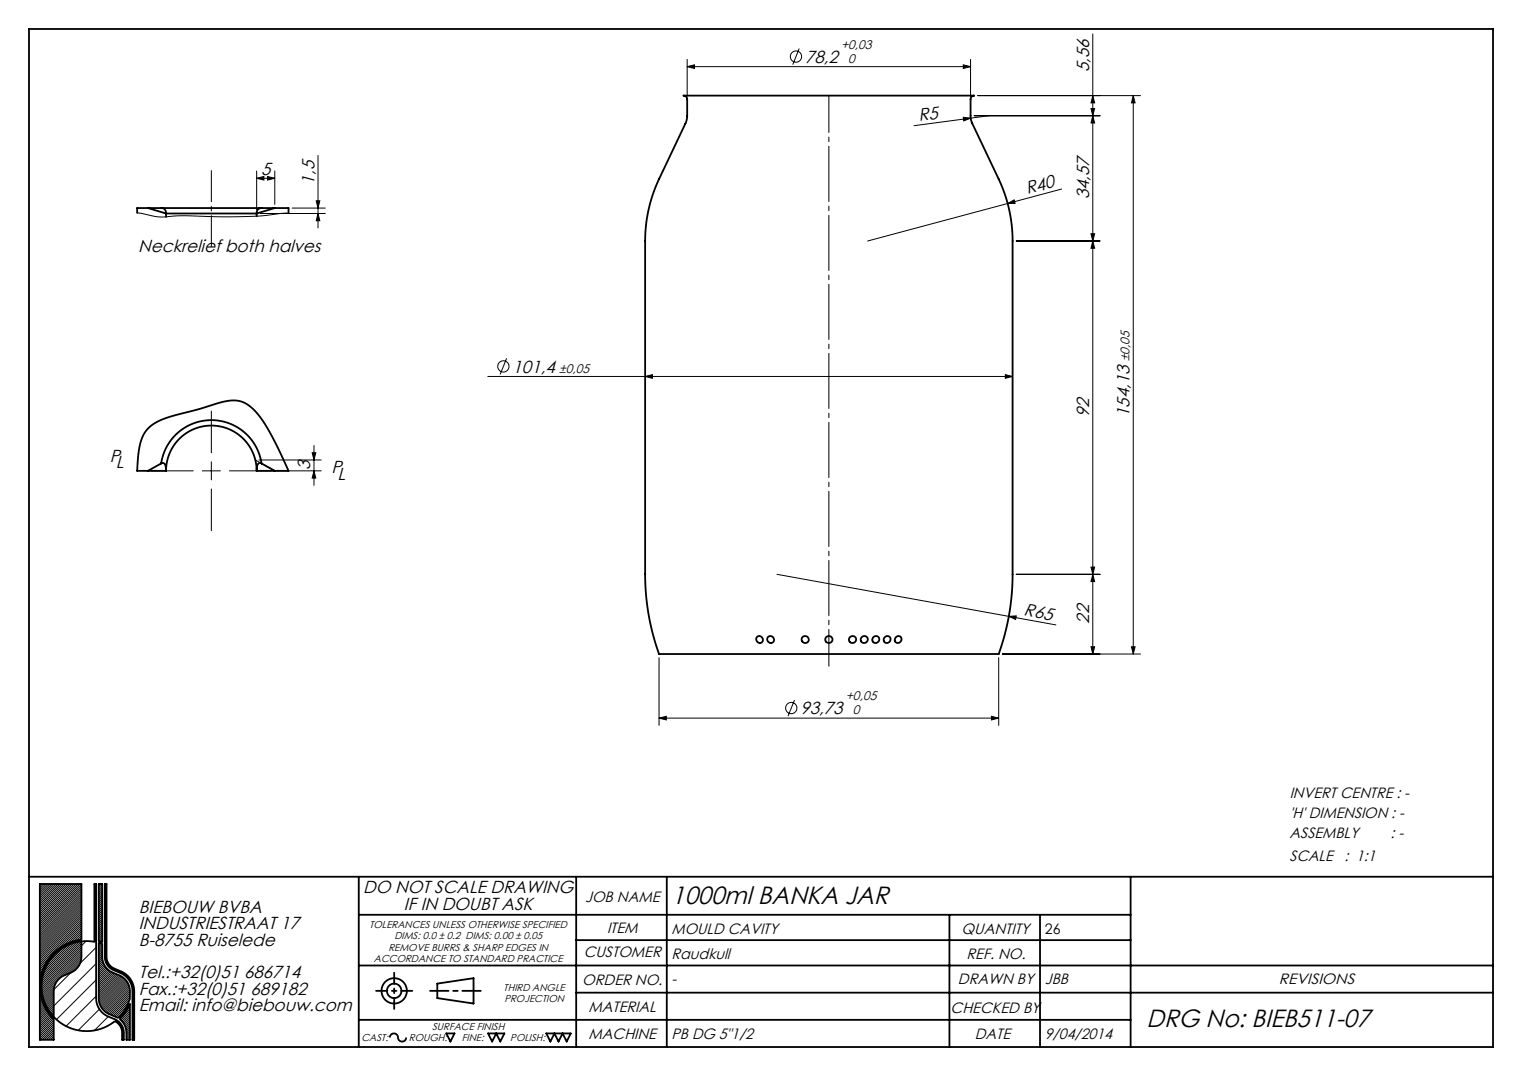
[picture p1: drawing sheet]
<svg xmlns="http://www.w3.org/2000/svg" width="420mm" height="297mm" viewBox="0 0 420 297" stroke-linecap="round" stroke-linejoin="round" font-family="sans-serif">
<g fill="none" stroke="#000" stroke-width=".5">
<path d="M8 8h404v281h-404zM188.6 26.4h80.2l-.6 .2-.4 .7v4.9l.2 1.1 7.6 16.1a40 40 0 0 1 3.8 17.1v92a60.3 60.3 0 0 1-4 22h-93.4a59.8 59.8 0 0 1-4-22v-92a40 40 0 0 1 3.9-17.1l7.5-16.1 .2-1.1v-4.9l-.3-.7zM40.8 57.4l5 1.5M44.5 57.4h27.7M44.5 57.4l1 .4 .3 1.1M44.5 57.4h-6.6v1.4M45.8 58.9h25M45.8 58.9v1M70.8 58.9v.8M72.2 57.4l-1 .4-.4 1.1M72.2 57.4h7.4v1.4M75.8 57.4l-5 1.5"/>
<path d="M44.5 127.9a14 14 0 0 1 13.8-11.9 14 14 0 0 1 13.9 11.9M44.5 127.9l.6-.1 .4 .3 .3 1.9M44.5 127.9l-3.7 2.1M45.8 130a12.5 12.5 0 0 1 12.5-12.5 12.5 12.5 0 0 1 12.5 12.5M45.8 130h-7.9a22.1 22.1 0 0 1 1.9-10.3 11.5 11.5 0 0 1 7.5-4.8l8.6-2.3a25.9 25.9 0 0 1 9-2.1 9.2 9.2 0 0 1 6.8 4.5 82 82 0 0 1 7.9 15h-8.8M72.2 127.9a.87 .87 0 0 0-1 .1 .87 .87 0 0 0-.3 .9l-.1 1.1M72.2 127.9l3.6 2.1M8 242h404M11 244h11.5v15.4a12.9 12.9 0 0 0-10.8 8.6 12.9 12.9 0 0 0 3.1 13.4v5.6h-3.8zM22.5 259.8v4.3a4.8 4.8 0 0 1-3 4.4l-1.7 .7a4.8 4.8 0 0 0-3 4.4v7.1M26 244h.5v31.5a5.5 5.5 0 0 0 3.4 5.1l1.8 .7a4.1 4.1 0 0 1 2.5 3.8v1.9h-.5v-2.2l-.3-1.1-.8-1.2-.9-.6a12.4 12.4 0 0 1-19.8-6.6 12.4 12.4 0 0 1 14.2-15.3zM27.2 244h1v16l-1-.3z"/>
<path d="M28.9 244h.5v20.6l.4 1.1 .8 1.1 2.8 1.3a6 6 0 0 1 3.6 5.5v13.4h-.4v-13.4a5.5 5.5 0 0 0-3.4-5l-1.8-.8a4.1 4.1 0 0 1-2.5-3.7zM99 242v47M99 252.5h213M159 242v47M159 259.5h153M184 242v47M262 252.5v36.5M287 252.5v36.5M312 242v47M27.2 260.2l1 .3v3.6a4.8 4.8 0 0 0 2.9 4.4l1.8 .7a4.8 4.8 0 0 1 2.9 4.4 6.4 6.4 0 0 1-.7 4l-1.1 1.8-1.4 1.6-2.4-1.1a4.8 4.8 0 0 1-3-4.4zM35.8 277.1v9.9h-.9v-2.2l-.3-1.2-.5-1.2-1.1-1.1 1.6-2zM99 266.5h313"/>
<path d="M120.7 271.5l10-1.5v7l-10-1.5zM159 274h253M99 281.5h213M107.6 286.4a1.16 1.16 0 0 1 1.3-1.1 1.16 1.16 0 0 1 1 1.4 1.13 1.13 0 0 0 1.2 .8 1.13 1.13 0 0 0 1-1.1M123.2 285.2h2.2l-1.1 2.3zM134.7 285.2h4.5l-1.1 2.3-1.2-2.3-1.1 2.3zM150.7 285.2h6.8l-1.1 2.3-1.2-2.3-1.1 2.3-1.1-2.3-1.1 2.3z"/>
<circle cx="209.6" cy="176.5" r=".94"/>
<circle cx="212.6" cy="176.5" r=".95"/>
<circle cx="222.2" cy="176.5" r=".98"/>
<circle cx="228.7" cy="176.5" r=".99"/>
<circle cx="235.3" cy="176.6" r=".98"/>
<circle cx="238.5" cy="176.5" r=".97"/>
<circle cx="241.6" cy="176.5" r=".97"/>
<circle cx="244.8" cy="176.5" r=".96"/>
<circle cx="247.8" cy="176.5" r=".94"/>
<circle cx="108.8" cy="273.5" r="2"/>
<circle cx="108.8" cy="273.5" r="3.5"/>
</g>
<g fill="none" stroke="#000" stroke-width=".28">
<path d="M189.6 18.4l2-.5v1zM189.6 16.4v10M189.6 18.4h78.2M220.5 13.4l-1.7 4.4M265.8 17.9l2 .5-2 .5zM267.8 16.4v10M301.6 9.4v171.1M265.8 32.4l2.1 .2-1.9 .8zM268.8 32h34.8M269.8 26.4h44.9M272.8 32l-20.6 2.7M301.1 30h1l-.5 2z"/>
<path d="M301.6 26.4l.5 2h-1zM301.6 32l.5 2h-1zM312.7 26.4l.5 2h-1zM312.7 26.4v154.1M37.9 58.8l4.9 .9 1.8 .2 5.6-.3 11.1 .2 8.2-.1 10.1-.9M70.8 49.2l2-.5v1zM70.8 47.2v10.7M70.8 49.2h5M71.8 58.9h18M73.8 48.7l2 .5-2 .5zM75.8 47.2v9.2M80.6 57.4h9.2"/>
<path d="M87.3 55.4h1l-.5 2zM87.8 58.9l.5 2h-1zM87.8 42.9v20M278.1 56.2l1.8-1 .2 .9zM293 52.2l-53.6 14.3M280.4 66.5h23.2M301.1 64.5h1l-.5 2zM301.6 66.5l.5 2h-1zM139.8 98.9l-1.8 4.5M58.3 113.5v11.5M134.6 103.9h144.8M178 103.9l2-.5v1z"/>
<path d="M277.4 103.4l2 .5-2 .5zM41.8 130h11.5M55.8 130h5M58.3 127.5v5M58.3 135v11.5M63.3 130h11.5M70.5 127l5.3 3M71.5 127h17.1M76.3 130h12.3M86.1 125h1l-.5 2zM86.6 130l.5 2h-1zM86.6 123v11"/>
<path d="M214.4 158.5l77 14M280.4 158.5h23.2M301.1 156.5h1l-.5 2zM301.6 158.5l.5 2h-1zM278.4 170.1l2-.1-.1 1zM301.1 178.5h1l-.5 2zM312.2 178.5h1l-.5 2zM181.9 198.2l2-.5v1zM181.9 181.5v18.7M181.9 198.2h93.7M219.2 193.2l-1.7 4.5M273.6 197.7l2 .5-2 .5z"/>
<path d="M275.6 181.5v18.7M276.6 180.5h38.1M11.5 244l-.5 .5M12 244l-1 1M12.6 244l-1.6 1.6M13.2 244l-2.2 2.2M13.7 244l-2.7 2.7M14.3 244l-3.3 3.3M14.8 244l-3.8 3.8M15.4 244l-4.4 4.4M16 244l-5 5M16.5 244l-5.5 5.5"/>
<path d="M17.1 244l-6.1 6.1M17.6 244l-6.6 6.6M18.2 244l-7.2 7.2M18.8 244l-7.8 7.8M19.3 244l-8.3 8.3M19.9 244l-8.9 8.9M20.4 244l-9.4 9.4M21 244l-10 10M21.6 244l-10.6 10.6M21.9 259.9l-10.3 10.3M22.1 244l-11.1 11.1M22.5 244.2l-11.5 11.5"/>
<path d="M22.5 244.8l-11.5 11.5M22.5 245.3l-11.5 11.5M22.5 245.9l-11.5 11.5M22.5 246.5l-11.5 11.4M22.5 247l-11.5 11.5M22.5 247.6l-11.5 11.5M22.5 248.2l-11.5 11.4M22.5 248.7l-11.5 11.5M22.5 249.3l-11.5 11.4M22.5 249.8l-11.5 11.5M22.5 250.4l-11.5 11.5M22.5 251l-11.5 11.4"/>
<path d="M22.5 251.5l-11.5 11.5M22.5 252.1l-11.5 11.4M22.5 252.6l-11.5 11.5M22.5 253.2l-11.5 11.5M22.5 253.8l-11.5 11.4M22.5 254.3l-11.5 11.5M22.5 254.9l-11.5 11.5M22.5 255.5l-6.9 6.8M22.5 256l-5 5M22.5 256.6l-3.9 3.8M22.5 257.1l-2.9 2.9M22.5 257.7l-2.1 2.1"/>
<path d="M22.5 258.3l-1.4 1.3M22.5 258.8l-.7 .7M22.5 259.9l-11 11M23.8 259.8l-12.3 12.3M26.1 244h.1M26.5 248l-.4 .5M26.5 252.5l-.4 .5M26.5 257l-.4 .5M27.7 244l-.5 .5M28.2 244.1l-1 1M28.2 244.7l-1 .9M28.2 245.2l-1 1"/>
<path d="M28.2 245.8l-1 .9M28.2 246.3l-1 1M28.2 246.9l-1 1M28.2 247.5l-1 .9M28.2 248l-1 1M28.2 248.6l-1 .9M28.2 249.2l-1 .9M28.2 249.7l-1 1M28.2 250.3l-1 .9M28.2 250.8l-1 1M28.2 251.4l-1 1M28.2 252l-1 .9"/>
<path d="M28.2 252.5l-1 1M28.2 253.1l-1 .9M28.2 253.6l-1 1M28.2 254.2l-1 1M28.2 254.8l-1 .9M28.2 255.3l-1 1M28.2 255.9l-1 .9M28.2 256.5l-1 .9M28.2 257l-1 1M28.2 257.6l-1 .9M28.2 258.1l-1 1M28.2 258.7l-1 1"/>
<path d="M28.2 259.3l-.6 .5M28.2 259.8l-.2 .2M29.4 245.2l-.5 .4M29.4 249.6l-.5 .5M29.4 254.1l-.5 .5M29.4 258.6l-.5 .5M11 272h.1M11 272.5h.1M11 271.4h.1M11 273.1h.1M11.1 273.6l-.1 .1M11.1 270.8h-.1"/>
<path d="M11.1 274.1l-.1 .1M11.2 270.1l-.2 .2M11.2 274.6l-.2 .2M11.3 269.4l-.3 .3M11.3 275l-.3 .3M11.4 275.5l-.4 .4M11.5 268.7l-.5 .5M11.5 275.9l-.5 .6M11.7 276.3l-.7 .7M11.8 267.8l-.8 .8M11.8 276.7l-.8 .9M12 277.2l-1 .9"/>
<path d="M12.1 266.9l-1.1 1.1M12.2 277.5l-1.2 1.2M12.3 277.9l-1.3 1.4M12.5 278.3l-1.5 1.5M12.7 265.8l-1.7 1.7M12.7 278.7l-1.7 1.7M12.9 279l-1.9 1.9M13.2 279.3l-2.2 2.2M13.4 279.7l-2.4 2.4M13.6 280l-2.6 2.6M14 263.9l-3 3M14.8 273.8l-2.6 2.6"/>
<path d="M14.8 274.3l-2.4 2.5M14.8 274.9l-2.3 2.3M14.8 275.4l-2.1 2.2M14.8 276l-1.9 1.9M14.8 276.6l-1.7 1.7M14.8 277.1l-1.5 1.6M14.8 278.2l-1.1 1.1M14.8 278.8l-.8 .9M14.8 279.4l-.6 .6M14.8 279.9l-.3 .4M15 272.5l-3.1 3M15.2 271.6l-3.4 3.5"/>
<path d="M17.5 261.5l-4.2 4.3M18.7 260.9l-6.1 6.1M19.6 260.5l-7.4 7.4M20.5 260.2l-8.5 8.6M21.2 260.1l-9.4 9.4M22.4 265.1l-3.8 3.8M22.5 264.4l-4.9 4.9M22.5 260.5l-11 11M22.5 261.6l-11 11M22.5 262.2l-11 10.9M22.5 262.7l-10.9 10.9M22.5 263.3l-10.9 10.8"/>
<path d="M22.5 263.9l-10.8 10.7M26.5 261.5l-14.4 14.5M26.5 266l-13 13M26.5 270.5l-10.9 10.9M26.5 275l-8.3 8.2M27.4 278.6l-5.8 5.8M27.7 260.4l-.5 .4M28.1 260.5l-.9 .8M28.2 260.9l-1 1M28.2 261.5l-1 1M28.2 262.1l-1 .9M28.2 262.6l-1 1"/>
<path d="M28.2 263.2l-1 .9M28.2 263.7l-1 1M28.2 264.3l-1 1M28.3 264.8l-1.1 1M28.4 265.3l-1.2 1.1M28.5 265.7l-1.3 1.2M28.7 266.1l-1.5 1.4M28.8 266.5l-1.6 1.6M29.1 266.8l-1.9 1.8M29.3 267.1l-2.1 2.1M29.4 263.1l-.5 .5M29.6 267.4l-2.4 2.4"/>
<path d="M29.9 267.7l-2.7 2.6M30.2 267.9l-3 3M30.4 266.6l-.3 .3M30.5 268.2l-3.3 3.2M30.9 268.4l-3.7 3.6M31.3 268.5l-4.1 4.1M31.7 268.7l-4.5 4.4M32.1 268.9l-4.9 4.8M32.5 269l-5.3 5.2M32.9 269.2l-5.7 5.6M33.2 269.4l-6 6M33.4 268.1l-.4 .4"/>
<path d="M33.6 269.6l-6.3 6.3M33.9 269.8l-6.6 6.6M34.2 270.1l-6.8 6.8M34.3 279l-1.9 1.9M34.5 270.3l-6.9 7M34.8 270.6l-7.1 7.1M35 271l-7.1 7M35 277.7l-3 3M35.2 271.3l-7 7.1M35.4 271.7l-7 7M35.5 276.7l-3.9 3.8M35.6 272.1l-6.9 6.9"/>
<path d="M35.7 272.5l-6.7 6.7M35.8 275.8l-4.6 4.6M35.8 273l-6.5 6.5M35.8 273.5l-6.1 6.2M35.8 274.1l-5.8 5.8M35.8 274.6l-5.4 5.4M35.8 275.2l-5 5M35.8 277.4l-.2 .3M35.8 278l-.9 1M35.8 278.6l-2.7 2.7M35.8 279.1l-2.4 2.5M35.8 279.7l-2.2 2.2"/>
<path d="M35.9 270.1l-.4 .3M37 273.4l-.4 .5M37 277.9l-.4 .5M13.9 280.3l-2.9 2.9M14.1 280.6l-3.1 3.2M14.4 280.9l-3.4 3.4M14.7 281.2l-3.7 3.7M14.8 280.5l-.1 .1M14.8 281.6l-3.8 3.8M14.8 282.2l-3.8 3.8M14.8 282.7l-3.8 3.9M14.8 283.3l-3.7 3.7"/>
<path d="M14.8 283.9l-3.1 3.1M14.8 284.4l-2.6 2.6M14.8 285l-2 2M14.8 285.5l-1.4 1.5M14.8 286.1l-.9 .9M14.8 286.7l-.3 .3M29.9 280.6l-3.9 3.8M32.9 282.1l-.4 .3M34.2 285.3l-.5 .5M35.8 280.2l-1.9 2M35.8 280.8l-1.7 1.7M35.8 281.4l-1.5 1.5"/>
<path d="M35.8 281.9l-1.3 1.3M35.8 282.5l-1.1 1.2M35.8 283l-1 1.1M35.8 283.6l-.9 1M35.8 284.2l-.9 .9M35.8 284.7l-.9 1M35.8 285.3l-.9 .9M35.8 285.9l-.9 .9M35.8 286.4l-.5 .6M35.8 287h.1M37 282.4l-.4 .5M37 286.9l-.1 .1"/>
<circle cx="219.7" cy="15.6" r="1.56"/>
<circle cx="138.9" cy="101.1" r="1.56"/>
<circle cx="218.4" cy="195.4" r="1.56"/>
</g>
<path d="M118.7 273.5h14" fill="none" stroke="#000" stroke-width=".5" stroke-dasharray="6.3 1.3 1.3 1.3" stroke-dashoffset="1.3"/>
<path d="M103.8 273.5h10M108.8 278.5v-10" fill="none" stroke="#000" stroke-width=".5" stroke-dasharray="6.3 1.3 1.3 1.3" stroke-dashoffset="3.3"/>
<path d="M58.3 68.1v-21" fill="none" stroke="#000" stroke-width=".28" stroke-dasharray="15.2 1.3 1.3 1.3" stroke-dashoffset="6.6"/>
<path d="M228.7 26.4v157.5" fill="none" stroke="#000" stroke-width=".28" stroke-dasharray="15.2 1.3 1.3 1.3" stroke-dashoffset="5.1"/>
<g fill="#000">
<path d="M265.8 32.4l2.1 .2-1.9 .8zM278.1 56.2l1.8-1 .2 .9zM278.4 170.1l2-.1-.1 1z"/>
<path d="M265.8 17.9l2 .5-2 .5zM189.6 18.4l2-.5v1z"/>
<path d="M301.6 26.4l.5 2h-1zM301.1 30h1l-.5 2zM301.6 32l.5 2h-1zM301.1 64.5h1l-.5 2zM312.7 26.4l.5 2h-1zM312.2 178.5h1l-.5 2zM301.6 66.5l.5 2h-1zM301.1 156.5h1l-.5 2zM301.6 158.5l.5 2h-1zM301.1 178.5h1l-.5 2z"/>
<path d="M70.8 49.2l2-.5v1zM73.8 48.7l2 .5-2 .5z"/>
<path d="M87.8 58.9l.5 2h-1zM87.3 55.4h1l-.5 2z"/>
<path d="M86.1 125h1l-.5 2zM86.6 130l.5 2h-1z"/>
<path d="M181.9 198.2l2-.5v1zM273.6 197.7l2 .5-2 .5zM178 103.9l2-.5v1zM277.4 103.4l2 .5-2 .5z"/>
</g>
<g font-size="6.9">
<text x="185.3" y="249.7">1000ml BANKA JAR</text>
<text x="316.4" y="283.5">DRG No: BIEB511-07</text>
</g>
<g font-size="4.8">
<text x="222.2" y="17.4">78,2</text>
<text x="300.5" y="20" transform="rotate(-90 300.5 20)">5,56</text>
<text x="253.7" y="33.5" transform="rotate(-8 253.7 33.5)">R5</text>
<text x="72.1" y="48.2">5</text>
<text x="86.7" y="50.9" transform="rotate(-90 86.7 50.9)">1,5</text>
<text x="283.5" y="53.7" transform="rotate(-15 283.5 53.7)">R40</text>
<text x="300.5" y="55.1" transform="rotate(-90 300.5 55.1)">34,57</text>
<text x="38.2" y="69.7">Neckrelief both halves</text>
<text x="141.5" y="102.9">101,4</text>
<text x="300.5" y="115.1" transform="rotate(-90 300.5 115.1)">92</text>
<text x="311.7" y="115.1" transform="rotate(-90 311.7 115.1)">154,13</text>
<text x="30.3" y="127.5">P</text>
<text x="32" y="129.3">L</text>
<text x="85.6" y="129.7" transform="rotate(-90 85.6 129.7)">3</text>
<text x="91.5" y="130.7">P</text>
<text x="93.1" y="132.5">L</text>
<text x="282.4" y="169.8" transform="rotate(10 282.4 169.8)">R65</text>
<text x="300.5" y="172.1" transform="rotate(-90 300.5 172.1)">22</text>
<text x="220.9" y="197.2">93,73</text>
<text x="38.3" y="251.9">BIEBOUW BVBA</text>
<text x="100.2" y="246.6">DO NOT SCALE DRAWING</text>
<text x="111.5" y="251.1">IF IN DOUBT ASK</text>
<text x="38.3" y="256.5">INDUSTRIESTRAAT 17</text>
<text x="38.3" y="261">B-8755 Ruiselede</text>
<text x="38.3" y="270">Tel.:+32(0)51 686714</text>
<text x="38.3" y="274.6">Fax.:+32(0)51 689182</text>
<text x="38.3" y="279.1">Email: info@biebouw.com</text>
</g>
<g font-size="4.1">
<text x="355.9" y="220.3">INVERT CENTRE : -</text>
<text x="355.9" y="225.7">'H' DIMENSION : -</text>
<text x="355.9" y="231.4">ASSEMBLY</text>
<text x="383.7" y="231.4">: -</text>
<text x="355.9" y="237.5">SCALE</text>
<text x="371" y="237.5">: 1:1</text>
<text x="161.4" y="249">JOB NAME</text>
<text x="167.5" y="257.4">ITEM</text>
<text x="185.3" y="257.7">MOULD CAVITY</text>
<text x="265.4" y="257.8">QUANTITY</text>
<text x="161.1" y="264.3">CUSTOMER</text>
<text x="185.3" y="264.6">Raudkull</text>
<text x="266.7" y="264.6">REF. NO.</text>
<text x="160.7" y="271.8">ORDER NO.</text>
<text x="185.3" y="271.7">-</text>
<text x="264.4" y="271.7">DRAWN BY</text>
<text x="288.3" y="271.7">JBB</text>
<text x="352.9" y="271.7">REVISIONS</text>
<text x="162.4" y="279.4">MATERIAL</text>
<text x="262.3" y="279.6">CHECKED BY</text>
<text x="162.4" y="286.9">MACHINE</text>
<text x="185.3" y="286.8">PB DG 5&quot;1/2</text>
<text x="269" y="286.9">DATE</text>
<text x="288.3" y="286.9">9/04/2014</text>
</g>
<text font-size="4" x="288.4" y="257.8">26</text>
<g font-size="3.5">
<text x="232.1" y="13.4">+0,03</text>
<text x="234.1" y="17.4">0</text>
<text x="311.7" y="99.7" transform="rotate(-90 311.7 99.7)">±0,05</text>
<text x="154.3" y="102.9">±0,05</text>
<text x="233.4" y="193.2">+0,05</text>
<text x="235.4" y="197.2">0</text>
</g>
<g font-size="2.8">
<text x="102" y="256.1">TOLERANCES UNLESS OTHERWISE SPECIFIED</text>
<text x="107.2" y="262.5">REMOVE BURRS &amp; SHARP EDGES IN</text>
<text x="108.8" y="259.1">DIMS: 0.0 ± 0.2 DIMS: 0.00 ± 0.05</text>
<text x="103.2" y="265.5">ACCORDANCE TO STANDARD PRACTICE</text>
<text x="139" y="273.5">THIRD ANGLE</text>
<text x="139.2" y="276.5">PROJECTION</text>
<text x="99.7" y="287.3">CAST:</text>
<text x="112.8" y="287.3">ROUGH:</text>
<text x="119.3" y="284.4">SURFACE FINISH</text>
<text x="127.5" y="287.3">FINE:</text>
<text x="140.8" y="287.3">POLISH:</text>
</g>
</svg>
